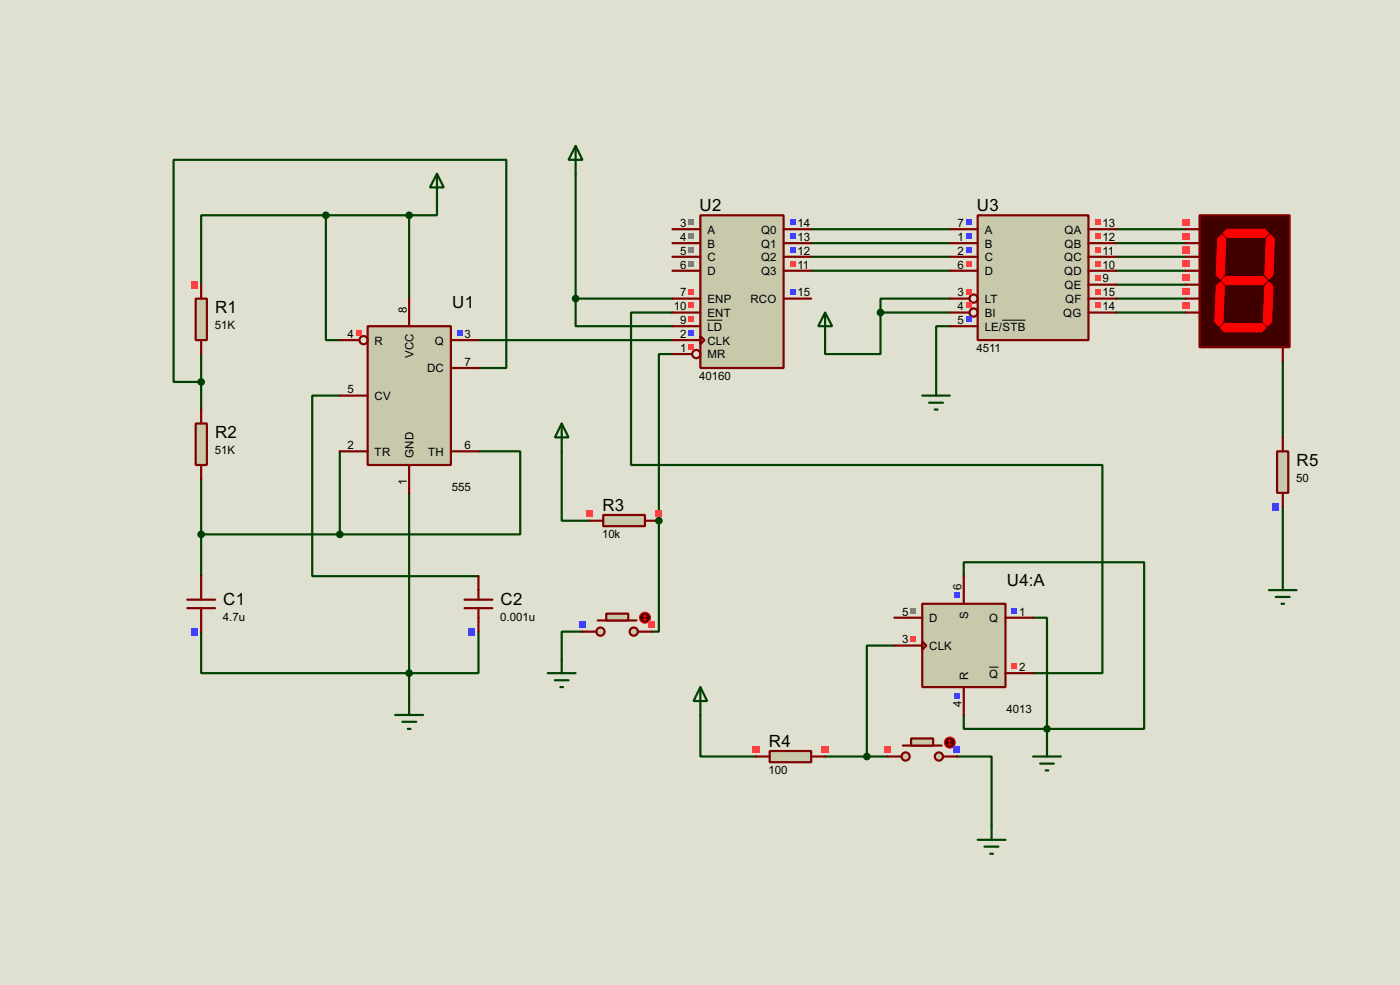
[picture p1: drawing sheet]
<svg xmlns="http://www.w3.org/2000/svg" width="256mm" height="180mm" viewBox="0 0 256 180" stroke-linecap="round" stroke-linejoin="round" font-family="sans-serif">
<path d="M0 0h256.5v180.3h-256.5z" fill="#e0e0d0"/>
<g fill="none" stroke="#004000" stroke-width=".4">
<path d="M59.7 39.4h-22.8v12.7M59.7 39.4v22.9h2.6M59.7 39.4h15.3M75 39.4v15.3M80.1 36.9v2.5h-5.1M105.5 31.8v22.9M105.5 54.7v5h17.7M105.5 54.7h17.7M123.2 57.2h-7.6v27.9h86.4v38.1h-12.7M148.6 42h25.4M148.6 44.5h25.4M148.6 47h25.4"/>
<path d="M148.6 49.6h25.4M36.9 64.8v10.2M62.3 72.4h-5.1v33.1h30.5M87.7 67.4h5.1v-38.1h-61v40.6h5.1M87.7 62.3h35.5M123.2 64.8h-2.5v30.5M36.9 87.7v17.8M36.9 97.8h25.4M62.3 82.6v15.2M75 90.2v38.1M87.7 82.6h7.6v15.2h-33M102.9 82.6v12.7h5.1"/>
<path d="M36.9 115.6v7.6h50.8v-7.6M106.7 115.6h-3.8v5.1"/>
</g>
<circle cx="120.7" cy="95.3" r=".2" fill="#004000"/>
<g fill="none" stroke="#004000" stroke-width=".4">
<path d="M161.3 57.2v7.6h-10.1v-2.5M161.3 57.2h12.7M174 54.7h-12.7v2.5M174 59.7h-2.5v10.2M204.5 57.2h12.7M204.5 42h12.7M204.5 44.5h12.7M204.5 47h12.7M204.5 49.6h12.7M204.5 52.1h12.7M204.5 54.7h12.7M235 66.1v14"/>
<path d="M120.7 95.3v20.3h-1.3M235 92.8v12.7M163.9 118.2h-5.1v20.3M176.6 105.5v-2.6h33v30.5h-17.8M189.3 113.1h2.5v20.3M128.3 130.9v7.6h10.2M151.2 138.5h11.4M175.3 138.5h6.4v12.7M176.6 130.9v2.5h15.2M191.8 133.4v2.5"/>
</g>
<path d="M67.4 59.7h15.2v25.4h-15.2z" fill="#c8c8aa" stroke="#800000" stroke-width=".4"/>
<g fill="none" stroke="#800000" stroke-width=".4">
<path d="M75 54.7v5M62.3 62.3h3.5M62.3 72.4h5.1M82.6 62.3h5.1M82.6 67.4h5.1M62.3 82.6h5.1M75 85.1v5.1M82.6 82.6h5.1"/>
<circle cx="66.6" cy="62.3" r=".75"/>
</g>
<path d="M65.2 60.5h1v1h-1z" fill="#ff4040"/>
<path d="M83.7 60.5h1.1v1h-1.1z" fill="#4040ff"/>
<path d="M128.3 39.4h15.3v28h-15.3z" fill="#c8c8aa" stroke="#800000" stroke-width=".4"/>
<g fill="none" stroke="#800000" stroke-width=".4">
<path d="M123.2 42h5.1M123.2 44.5h5.1M123.2 47h5.1M123.2 49.6h5.1M123.2 54.7h5.1M123.2 57.2h5.1M123.2 59.7h5.1M143.6 42h5M143.6 44.5h5M143.6 47h5M143.6 49.6h5M143.6 54.7h5"/>
<path d="M123.2 62.3h5.1M123.2 64.8h3.6M128.3 61.5l.8 .8-.8 .7z"/>
<circle cx="127.5" cy="64.8" r=".75"/>
</g>
<path d="M129.6 58.6h2.7" fill="none" stroke="#000" stroke-width=".18"/>
<g fill="#808080">
<path d="M126.2 40.2h1v1h-1z"/>
<path d="M126.2 42.7h1v1h-1z"/>
<path d="M126.2 45.3h1v1h-1z"/>
<path d="M126.2 47.8h1v1h-1z"/>
</g>
<g fill="#ff4040">
<path d="M126.2 52.9h1v1h-1z"/>
<path d="M126.2 55.4h1v1h-1z"/>
<path d="M126.2 58h1v1h-1z"/>
</g>
<path d="M126.2 60.5h1v1h-1z" fill="#4040ff"/>
<path d="M126.2 63h1v1.1h-1z" fill="#ff4040"/>
<g fill="#4040ff">
<path d="M144.7 40.2h1v1h-1z"/>
<path d="M144.7 42.7h1v1h-1z"/>
<path d="M144.7 45.3h1v1h-1z"/>
</g>
<path d="M144.7 47.8h1v1h-1z" fill="#ff4040"/>
<path d="M144.7 52.9h1v1h-1z" fill="#4040ff"/>
<path d="M179.1 39.4h20.3v22.9h-20.3z" fill="#c8c8aa" stroke="#800000" stroke-width=".4"/>
<g fill="none" stroke="#800000" stroke-width=".4">
<path d="M174 42h5.1M174 44.5h5.1M174 47h5.1M174 49.6h5.1M174 54.7h3.6M174 57.2h3.6M174 59.7h5.1M199.4 42h5.1M199.4 44.5h5.1M199.4 47h5.1M199.4 49.6h5.1M199.4 54.7h5.1"/>
<path d="M199.4 57.2h5.1M199.4 52.1h5.1"/>
<circle cx="178.3" cy="54.7" r=".75"/>
<circle cx="178.3" cy="57.2" r=".75"/>
</g>
<path d="M183.6 58.6h4.3" fill="none" stroke="#000" stroke-width=".18"/>
<g fill="#4040ff">
<path d="M177 40.2h1v1h-1z"/>
<path d="M177 42.7h1v1h-1z"/>
<path d="M177 45.3h1v1h-1z"/>
</g>
<g fill="#ff4040">
<path d="M177 47.8h1v1h-1z"/>
<path d="M177 52.9h1v1h-1z"/>
<path d="M177 55.4h1v1h-1z"/>
</g>
<path d="M177 58h1v1h-1z" fill="#4040ff"/>
<g fill="#ff4040">
<path d="M200.6 40.2h1v1h-1z"/>
<path d="M200.6 42.7h1v1h-1z"/>
<path d="M200.6 45.3h1v1h-1z"/>
<path d="M200.6 47.8h1v1h-1z"/>
<path d="M200.6 50.3h1v1.1h-1z"/>
<path d="M200.6 52.9h1v1h-1z"/>
<path d="M200.6 55.4h1v1h-1z"/>
</g>
<path d="M169 110.5h15.2v15.3h-15.2z" fill="#c8c8aa" stroke="#800000" stroke-width=".4"/>
<path d="M163.9 113.1h5.1M163.9 118.2h5.1M169 117.4l.7 .8-.7 .7zM176.6 105.5v5M184.2 113.1h5.1M176.6 125.8v5.1M184.2 123.2h5.1" fill="none" stroke="#800000" stroke-width=".4"/>
<path d="M181.2 122.1h1.7" fill="none" stroke="#000" stroke-width=".18"/>
<path d="M166.8 111.3h1v1h-1z" fill="#808080"/>
<path d="M185.3 111.3h1.1v1h-1.1z" fill="#4040ff"/>
<g fill="#ff4040">
<path d="M166.8 116.4h1v1h-1z"/>
<path d="M185.3 121.5h1.1v1h-1.1z"/>
</g>
<g fill="#4040ff">
<path d="M174.8 126.9h1v1h-1z"/>
<path d="M174.8 108.4h1v1h-1z"/>
</g>
<path d="M80.1 31.8l1.2 2.5h-2.5zM80.1 31.8v5.1" fill="none" stroke="#004000" stroke-width=".4"/>
<path d="M35.9 54.7h2v7.6h-2z" fill="#c8c8aa" stroke="#800000" stroke-width=".4"/>
<path d="M36.9 52.1v2.6M36.9 62.3v2.5" fill="none" stroke="#800000" stroke-width=".4"/>
<path d="M35 51.5h1.2v1.3h-1.2z" fill="#ff4040"/>
<g fill="#004000" stroke="#004000" stroke-width=".4">
<circle cx="74.9" cy="39.4" r=".5"/>
<circle cx="59.7" cy="39.4" r=".5"/>
</g>
<path d="M35.9 77.5h2v7.6h-2z" fill="#c8c8aa" stroke="#800000" stroke-width=".4"/>
<path d="M36.9 75v2.5M36.9 85.1v2.6M34.3 111.3h5.1M34.3 109.8h5.1M36.9 105.5v4.3M36.9 111.3v4.3" fill="none" stroke="#800000" stroke-width=".4"/>
<circle cx="36.8" cy="69.9" r=".5" fill="#004000" stroke="#004000" stroke-width=".4"/>
<path d="M35 115h1.2v1.3h-1.2z" fill="#4040ff"/>
<path d="M85.1 111.3h5.1M85.1 109.8h5.1M87.7 105.5v4.3M87.7 111.3v4.3" fill="none" stroke="#800000" stroke-width=".4"/>
<path d="M85.8 115h1.2v1.3h-1.2z" fill="#4040ff"/>
<path d="M105.5 26.7l1.2 2.6h-2.5zM105.5 26.7v5.1M72.4 130.9h5.1M73.7 132.1h2.6M74.7 133.4h.5M75 128.3v2.6" fill="none" stroke="#004000" stroke-width=".4"/>
<g fill="#004000" stroke="#004000" stroke-width=".4">
<circle cx="74.9" cy="123.2" r=".5"/>
<circle cx="36.8" cy="97.8" r=".5"/>
<circle cx="62.2" cy="97.8" r=".5"/>
<circle cx="105.4" cy="54.7" r=".5"/>
</g>
<path d="M110.5 94.3h7.7v2h-7.7z" fill="#c8c8aa" stroke="#800000" stroke-width=".4"/>
<path d="M108 95.3h2.5M118.2 95.3h2.5" fill="none" stroke="#800000" stroke-width=".4"/>
<g fill="#ff4040">
<path d="M107.4 93.4h1.2v1.3h-1.2z"/>
<path d="M120.1 93.4h1.2v1.3h-1.2z"/>
</g>
<path d="M102.9 77.5l1.3 2.6h-2.5zM102.9 77.5v5.1M100.4 123.2h5.1M101.7 124.5h2.5M102.7 125.8h.5M102.9 120.7v2.5" fill="none" stroke="#004000" stroke-width=".4"/>
<g fill="#c8c8aa" stroke="#800000" stroke-width=".4">
<circle cx="116.1" cy="115.6" r=".75"/>
<circle cx="110" cy="115.6" r=".75"/>
</g>
<path d="M109.5 113.6h7.1" fill="none" stroke="#800000" stroke-width=".4"/>
<path d="M111.1 112.3h4v1.3h-4z" fill="#c8c8aa" stroke="#800000" stroke-width=".4"/>
<path d="M106.7 115.6h2.6M116.9 115.6h2.5" fill="none" stroke="#800000" stroke-width=".4"/>
<circle cx="118.1" cy="113.1" r="1" fill="#400000" stroke="#f00" stroke-width=".2"/>
<path d="M117.9 113.3l.3 .3M118.2 112.6v1M118.2 112.6l-.3 .2M118.2 112.6l.2 .2M118.4 113.3l-.2 .3" fill="none" stroke="#f00" stroke-width=".2"/>
<path d="M106.1 113.7h1.3v1.3h-1.3z" fill="#4040ff"/>
<path d="M118.8 113.7h1.3v1.3h-1.3z" fill="#ff4040"/>
<g fill="#004000" stroke="#004000" stroke-width=".4">
<circle cx="120.7" cy="95.3" r=".5"/>
<circle cx="161.3" cy="57.2" r=".5"/>
<circle cx="191.8" cy="133.4" r=".5"/>
</g>
<g fill="none" stroke="#004000" stroke-width=".4">
<path d="M151.2 57.2l1.3 2.5h-2.6zM151.2 57.2v5.1M169 72.4h5M170.2 73.7h2.6M171.3 75h.5M171.5 69.9v2.5M128.3 125.8l1.3 2.5h-2.5zM128.3 125.8v5.1M189.3 138.5h5.1M190.6 139.8h2.5M191.8 135.9v2.6M179.1 153.7h5.1"/>
<path d="M180.4 155h2.5M181.4 156.3h.5M181.7 151.2v2.5M191.6 141h.5"/>
</g>
<path d="M141 137.5h7.6v2h-7.6z" fill="#c8c8aa" stroke="#800000" stroke-width=".4"/>
<path d="M138.5 138.5h2.5M148.6 138.5h2.6" fill="none" stroke="#800000" stroke-width=".4"/>
<g fill="#ff4040">
<path d="M137.8 136.6h1.3v1.2h-1.3z"/>
<path d="M150.5 136.6h1.3v1.2h-1.3z"/>
</g>
<g fill="#c8c8aa" stroke="#800000" stroke-width=".4">
<circle cx="172" cy="138.5" r=".75"/>
<circle cx="165.9" cy="138.5" r=".75"/>
</g>
<path d="M165.4 136.5h7.1" fill="none" stroke="#800000" stroke-width=".4"/>
<path d="M166.9 135.2h4.1v1.3h-4.1z" fill="#c8c8aa" stroke="#800000" stroke-width=".4"/>
<path d="M162.6 138.5h2.6M172.8 138.5h2.5" fill="none" stroke="#800000" stroke-width=".4"/>
<circle cx="174" cy="135.9" r="1" fill="#400000" stroke="#f00" stroke-width=".2"/>
<path d="M173.8 136.2l.2 .3M174 135.4v1.1M174 135.4l-.2 .3M174 135.4l.3 .3M174.3 136.2l-.3 .3" fill="none" stroke="#f00" stroke-width=".2"/>
<path d="M162 136.6h1.2v1.2h-1.2z" fill="#ff4040"/>
<path d="M174.7 136.6h1.2v1.2h-1.2z" fill="#4040ff"/>
<circle cx="158.8" cy="138.5" r=".5" fill="#004000" stroke="#004000" stroke-width=".4"/>
<path d="M219.8 39.4h16.5v24.2h-16.5z" fill="#400000" stroke="#800000" stroke-width=".4"/>
<g fill="#f00" stroke="#f00" stroke-width=".18">
<path d="M224.1 42.7l.7-.7h6.9l.8 .7-.8 .8h-6.9z" fill-rule="evenodd"/>
<path d="M232 43.7l.7-.7 .8 .7-.3 6.6-.7 .8-.8-.8z" fill-rule="evenodd"/>
<path d="M231.7 52.4l.8-.8 .7 .8-.2 6.6-.8 .7-.8-.7z" fill-rule="evenodd"/>
<path d="M223.6 60l.7-.8h6.9l.8 .8-.8 .8h-6.9z" fill-rule="evenodd"/>
<path d="M222.8 52.4l.8-.8 .7 .8-.2 6.6-.8 .7-.7-.7z" fill-rule="evenodd"/>
<path d="M223.1 43.7l.7-.7 .8 .7-.3 6.6-.7 .8-.8-.8z" fill-rule="evenodd"/>
<path d="M224.6 50.6h6.8l.8 .8-.8 .7h-6.8l-.8-.7z" fill-rule="evenodd"/>
</g>
<path d="M217.2 42h2.6M217.2 44.5h2.6M217.2 47h2.6M217.2 49.6h2.6M217.2 52.1h2.6M217.2 54.7h2.6M217.2 57.2h2.6M235 63.6v2.5" fill="none" stroke="#800000" stroke-width=".4"/>
<g fill="#ff4040">
<path d="M216.6 40.1h1.3v1.2h-1.3z"/>
<path d="M216.6 42.6h1.3v1.3h-1.3z"/>
<path d="M216.6 45.1h1.3v1.3h-1.3z"/>
<path d="M216.6 47.7h1.3v1.2h-1.3z"/>
<path d="M216.6 50.2h1.3v1.3h-1.3z"/>
<path d="M216.6 52.8h1.3v1.2h-1.3z"/>
<path d="M216.6 55.3h1.3v1.3h-1.3z"/>
</g>
<path d="M234 82.6h2v7.6h-2z" fill="#c8c8aa" stroke="#800000" stroke-width=".4"/>
<path d="M235 80.1v2.5M235 90.2v2.6" fill="none" stroke="#800000" stroke-width=".4"/>
<path d="M233.1 92.1h1.3v1.3h-1.3z" fill="#4040ff"/>
<path d="M232.5 108h5M233.7 109.3h2.6M234.8 110.5h.5M235 105.5v2.5" fill="none" stroke="#004000" stroke-width=".4"/>
<g font-size="3.5">
<text x="128.2" y="38.6">U2</text>
<text x="179" y="38.6">U3</text>
<text x="39.4" y="57.4">R1</text>
<text x="82.9" y="56.4">U1</text>
<text x="39.4" y="80.2">R2</text>
<text x="237.5" y="85.3">R5</text>
<text x="110.4" y="93.5">R3</text>
<text x="184.5" y="107.2">U4:A</text>
<text x="40.9" y="110.7">C1</text>
<text x="91.7" y="110.7">C2</text>
<text x="140.9" y="136.7">R4</text>
</g>
<g font-size="2.4">
<text x="124.6" y="41.6">3</text>
<text x="146.1" y="41.6">14</text>
<text x="175.4" y="41.6">7</text>
<text x="202" y="41.6">13</text>
<text x="124.6" y="44.1">4</text>
<text x="124.6" y="46.6">5</text>
<text x="129.6" y="42.7">A</text>
<text x="129.6" y="45.3">B</text>
<text x="129.6" y="47.8">C</text>
<text x="139.4" y="42.7">Q0</text>
<text x="139.4" y="45.3">Q1</text>
<text x="139.4" y="47.8">Q2</text>
<text x="146.1" y="44.1">13</text>
<text x="146.1" y="46.6">12</text>
<text x="175.4" y="44.1">1</text>
<text x="175.4" y="46.6">2</text>
<text x="180.4" y="42.7">A</text>
<text x="180.4" y="45.3">B</text>
<text x="180.4" y="47.8">C</text>
<text x="194.9" y="47.8">QC</text>
<text x="195" y="42.7">QA</text>
<text x="195" y="45.3">QB</text>
<text x="202" y="44.1">12</text>
<text x="202" y="46.6">11</text>
<text x="124.6" y="49.2">6</text>
<text x="129.6" y="50.4">D</text>
<text x="139.4" y="50.4">Q3</text>
<text x="146.1" y="49.2">11</text>
<text x="175.4" y="49.2">6</text>
<text x="180.4" y="50.4">D</text>
<text x="194.9" y="50.4">QD</text>
<text x="195" y="52.9">QE</text>
<text x="202" y="49.2">10</text>
<text x="202" y="51.7">9</text>
<text x="74.6" y="57.2" transform="rotate(-90 74.6 57.2)">8</text>
<text x="123.5" y="56.8">10</text>
<text x="124.6" y="54.3">7</text>
<text x="124.6" y="59.3">9</text>
<text x="129.6" y="55.4">ENP</text>
<text x="129.6" y="58">ENT</text>
<text x="137.5" y="55.4">RCO</text>
<text x="146.1" y="54.3">15</text>
<text x="175.4" y="54.3">3</text>
<text x="175.4" y="56.8">4</text>
<text x="175.4" y="59.3">5</text>
<text x="180.4" y="55.4">LT</text>
<text x="180.4" y="58">BI</text>
<text x="194.8" y="58">QG</text>
<text x="195.1" y="55.4">QF</text>
<text x="202" y="54.3">15</text>
<text x="202" y="56.8">14</text>
<text x="39.4" y="60.3">51K</text>
<text x="63.7" y="61.9">4</text>
<text x="68.6" y="63.1">R</text>
<text x="75.8" y="65.5" transform="rotate(-90 75.8 65.5)">VCC</text>
<text x="79.6" y="63.1">Q</text>
<text x="85.1" y="61.9">3</text>
<text x="124.6" y="61.9">2</text>
<text x="124.6" y="64.4">1</text>
<text x="129.6" y="60.5">LD</text>
<text x="129.6" y="63.1">CLK</text>
<text x="129.6" y="65.6">MR</text>
<text x="178.9" y="64.5">4511</text>
<text x="180.4" y="60.5">LE/STB</text>
<text x="63.7" y="72">5</text>
<text x="78.2" y="68.1">DC</text>
<text x="85.1" y="67">7</text>
<text x="128.1" y="69.5">40160</text>
<text x="68.6" y="73.2">CV</text>
<text x="39.4" y="83.1">51K</text>
<text x="63.7" y="82.2">2</text>
<text x="68.6" y="83.4">TR</text>
<text x="75.8" y="83.8" transform="rotate(-90 75.8 83.8)">GND</text>
<text x="78.4" y="83.4">TH</text>
<text x="85.1" y="82.2">6</text>
<text x="74.6" y="88.8" transform="rotate(-90 74.6 88.8)">1</text>
<text x="82.8" y="89.9">555</text>
<text x="237.5" y="88.2">50</text>
<text x="110.3" y="98.5">10k</text>
<text x="40.9" y="113.6">4.7u</text>
<text x="91.7" y="113.6">0.001u</text>
<text x="165.3" y="112.7">5</text>
<text x="170.2" y="113.9">D</text>
<text x="176.2" y="108" transform="rotate(-90 176.2 108)">6</text>
<text x="177.4" y="113.2" transform="rotate(-90 177.4 113.2)">S</text>
<text x="181.2" y="113.9">Q</text>
<text x="186.7" y="112.7">1</text>
<text x="165.3" y="117.8">3</text>
<text x="170.2" y="119">CLK</text>
<text x="177.4" y="124.5" transform="rotate(-90 177.4 124.5)">R</text>
<text x="181.2" y="124">Q</text>
<text x="186.7" y="122.8">2</text>
<text x="176.2" y="129.5" transform="rotate(-90 176.2 129.5)">4</text>
<text x="184.4" y="130.5">4013</text>
<text x="140.8" y="141.7">100</text>
</g>
</svg>
